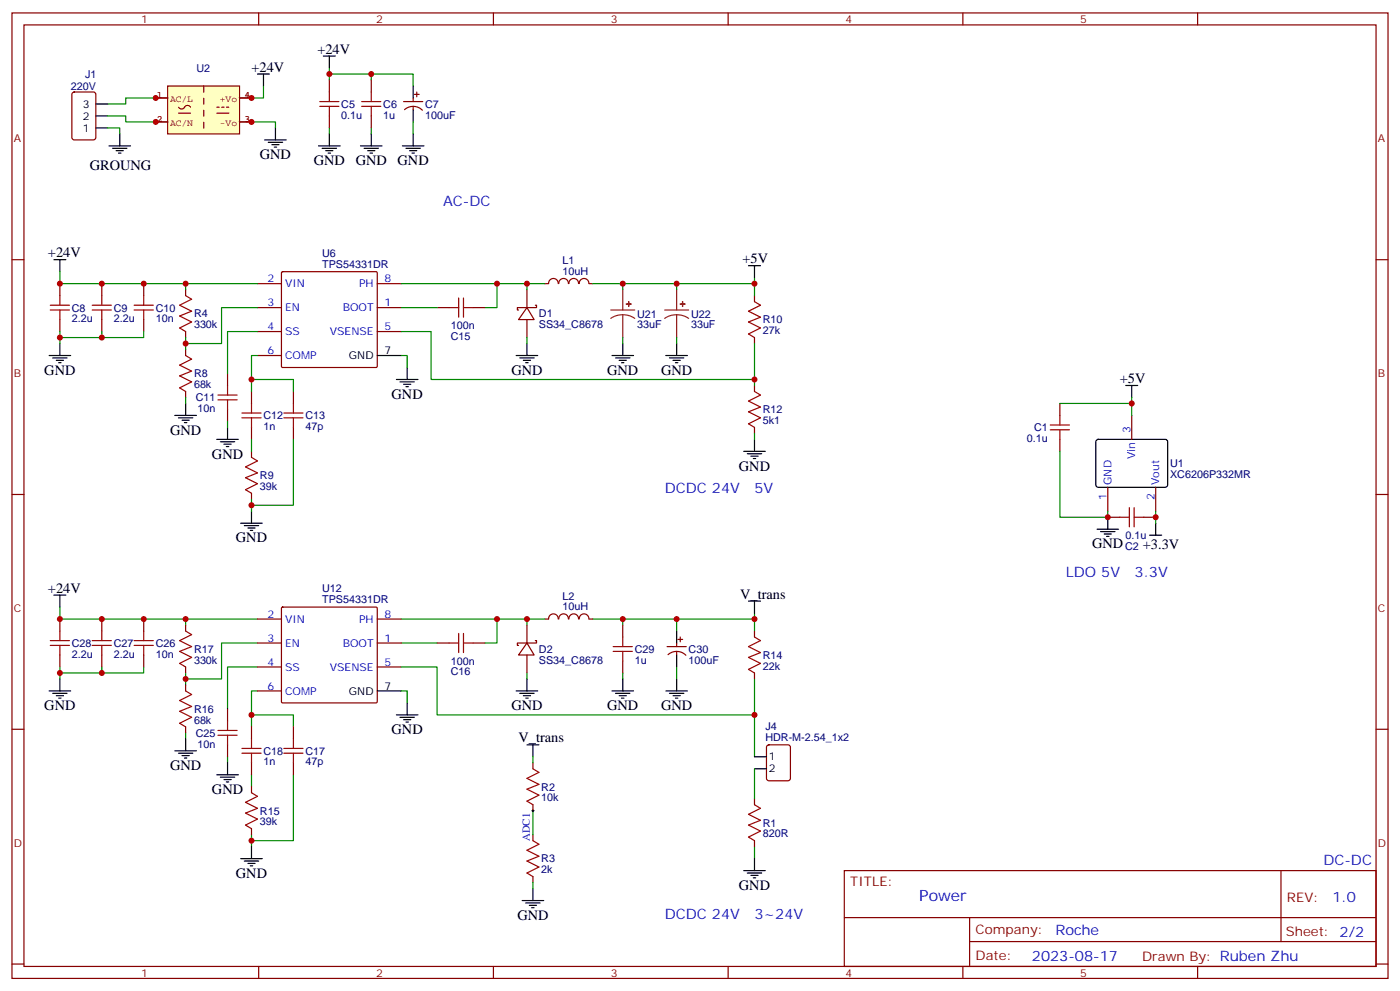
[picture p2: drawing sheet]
<svg xmlns="http://www.w3.org/2000/svg" width="412mm" height="292mm" viewBox="0 0 412 292" stroke-linecap="round" stroke-linejoin="round" font-family="sans-serif">
<g fill="none" stroke="#870000" stroke-width=".35">
<path d="M3.5 3.8h405.4v284.3h-405.4zM7.1 7.3h398.2v277.3h-398.2zM76.2 3.8v3.5M145.3 3.8v3.5M214.5 3.8v3.5M283.6 3.8v3.5M352.8 3.8v3.5M21.4 27.3l.5-.2h5.6l.7 .4v13l-.4 .6-5.9 .1-.7-.5v-12.9zM3.5 76.5h3.6M405.3 76.5h3.6M3.5 145.6h3.6M405.3 145.6h3.6"/>
<path d="M3.5 214.8h3.6M405.3 214.8h3.6M248.7 256.4h156.6v28.2h-156.6zM377.3 256.4v20.9M248.7 270.2h156.5M285.6 277.3h119.6M285.6 270.2v14.2M3.5 283.9h3.6M76.2 284.6v3.5M145.3 284.6v3.5M214.5 284.6v3.5M283.6 284.6v3.5"/>
<path d="M352.8 284.6v3.5M405.3 283.9h3.6"/>
</g>
<path d="M28.2 30.6h3.5M28.2 37.7h3.5M28.2 34.1h3.5" fill="none" stroke="#000" stroke-width=".35"/>
<g fill="none" stroke="#850000" stroke-width=".35">
<path d="M45.9 35.9h3.5M45.9 28.9h3.5M52.6 33.3h3.5M56.1 31.5a1.32 1.32 0 0 0-2.2 .4 .99 .99 0 0 1-1.3-.4M60 25.3v1.8M60 28.9v1.7M60 32.4v1.7M60 35.9v1.8M63.9 31.5h.7M63.9 33.3h3.5M65.3 31.5h.7M66.7 31.5h.7"/>
<path d="M70.6 35.9h3.5M70.6 28.9h3.5"/>
</g>
<path d="M49.4 25.3h21.2v14.1h-21.2z" fill="#ffffc2" stroke="#850000" stroke-width=".35"/>
<g fill="none" stroke="#850000" stroke-width=".35">
<path d="M45.9 28.9h3.5M45.9 35.9h3.5M52.6 33.3h3.5M56.1 31.6a1.33 1.33 0 0 0-2.2 .4 .99 .99 0 0 1-1.3-.4M60 25.4v1.8M60 28.9v1.8M60 32.5v1.7M60 36v1.7M63.9 33.3h3.5M63.9 31.6h.7M65.3 31.6h.7M66.7 31.6h.7"/>
<path d="M70.6 28.9h3.5M70.6 35.9h3.5"/>
</g>
<g fill="none" stroke="#008700" stroke-width=".35">
<path d="M31.7 34.1h5.3v1.8h8.9M31.7 37.7h3.6v1.7M45.9 28.9h-8.9v1.7h-5.3M74.1 35.9h7v1.8M77.6 25.3v3.6h-3.5M97 21.8h12.4v1.8M97 20v3.6M97 37.7v1.7M109.4 21.8h12.3v3.5M109.4 37.7v1.7M121.7 35.9v3.5M17.6 80v3.5h58.2"/>
<path d="M17.6 97.6v3.6M30 97.6v1.8M42.3 97.6v1.8h-24.7M54.7 83.5v1.8M54.7 99.4v3.5M75.8 90.6h-10.5v10.6h-10.6M75.8 97.6h-8.8v12.4M118.2 83.5h28.2v7.1h-3.5M118.2 97.6h8.8v14.2h95.2M118.2 90.6h10.6M146.4 83.5h14.1M155.2 83.5v1.8"/>
<path d="M155.2 99.4v1.8M174.6 83.5h24.7v1.8M183.4 83.5v1.8M183.4 99.4v1.8M199.3 83.5h22.9M199.3 99.4v1.8M222.2 81.8v5.3M54.7 117.1v1.7M74.1 111.8h12.3v3.5M75.8 104.7h-1.7v10.6M118.2 104.7h1.7v3.5M222.2 101.2v12.3"/>
<path d="M312.2 118.8h21.2M333.4 117.1v5.2M67 124.1v1.8M74.1 129.4v3.5M86.4 129.4v19.4h-12.3M222.2 127.6v1.8M312.2 132.9v19.4h14.1v-1.7M74.1 147v3.6M340.4 150.6v3.5M17.6 178.8v3.5h58.2M17.6 196.4v3.6M30 196.4v1.8"/>
<path d="M42.3 196.4v1.8h-24.7M54.7 182.3v1.8M54.7 198.2v3.5M75.8 196.4h-8.8v12.4M75.8 189.4h-10.5v10.6h-10.6M118.2 182.3h28.2v7.1h-3.5M118.2 196.4h10.6v14.1h93.4M118.2 189.4h10.6M146.4 182.3h14.1M155.2 182.3v1.8M155.2 198.2v1.8M174.6 182.3h47.6"/>
<path d="M183.4 182.3v1.8M183.4 198.2v1.8M199.3 182.3v3.5M199.3 196.4v3.6M222.2 200v22.9M222.2 180.6v5.2M54.7 215.8v1.8M74.1 210.5h12.3v3.6M75.8 203.5h-1.7v10.6M118.2 203.5h1.7v3.5M67 222.9v1.7M74.1 228.2v3.5"/>
<path d="M86.4 228.2v19.4h-12.3M157 222.9v1.7M157 238.8v7M222.2 226.4v8.8M74.1 245.8v3.5M157 259.9v1.8M222.2 249.3v3.6"/>
</g>
<g fill="none" stroke="#000" stroke-width=".35">
<path d="M95.2 16.5h3.6M97 16.5v3.5M35.3 39.4v3.6M75.8 21.8h3.6M77.6 21.8v3.5M81.1 37.7v3.5M97 39.4v3.6M109.4 39.4v3.6M121.7 25.3v3.6M121.7 32.4v3.5M121.7 39.4v3.6M32.1 43h6.4"/>
<path d="M33.2 43.7h4.2M34.2 44.4h2.1M34.9 45.1h.7M78 41.2h6.3M79 41.9h4.3M80.1 42.6h2.1M80.8 43.3h.7M93.8 43h6.4M94.9 43.7h4.2M96 44.4h2.1M96.7 45.1h.7M106.2 43h6.3"/>
<path d="M107.2 43.7h4.3M108.3 44.4h2.1M109 45.1h.7M118.5 43h6.4M119.6 43.7h4.2M120.6 44.4h2.2M121.4 45.1h.7M15.9 76.5h3.5M17.6 76.5v3.5M220.5 78.2h3.5M222.2 78.2v3.6M14.5 104.7h6.3"/>
<path d="M15.5 105.4h4.3M16.6 106.1h2.1M17.3 106.8h.7M17.6 101.2v3.5M54.7 118.8v3.5M111.1 104.7h7.1M116.8 111.8h6.3M117.8 112.5h4.3M118.9 113.2h2.1M119.6 113.9h.7M119.9 108.2v3.6M152 104.7h6.4"/>
<path d="M153.1 105.4h4.2M154.2 106.1h2.1M154.9 106.8h.7M155.2 101.2v3.5M180.3 104.7h6.3M181.3 105.4h4.3M182.4 106.1h2.1M183.1 106.8h.7M183.4 101.2v3.5M196.1 104.7h6.4M197.2 105.4h4.2M198.3 106.1h2.1"/>
<path d="M199 106.8h.7M199.3 101.2v3.5M331.6 113.5h3.5M333.4 113.5v3.6M51.5 122.3h6.4M52.6 123h4.2M53.6 123.8h2.1M54.3 124.5h.7M63.9 129.4h6.3M64.9 130.1h4.2M66 130.8h2.1M66.7 131.5h.7"/>
<path d="M67 125.9v3.5M219.1 132.9h6.3M220.1 133.6h4.3M221.2 134.3h2.1M221.9 135h.7M222.2 129.4v3.5M323 129.6l.5-.2 20 .1 .5 .6-.1 13-.6 .4-20.1-.1-.4-.6v-12.7zM70.9 154.1h6.4M72 154.8h4.2M73 155.5h2.1M73.7 156.2h.7M74.1 150.6v3.5"/>
<path d="M323.1 155.9h6.4M324.2 156.6h4.2M325.3 157.3h2.1M326 158h.7M326.3 152.3v3.6M338.7 157.6h3.5M340.4 154.1v3.5M15.9 175.3h3.5M17.6 175.3v3.5M220.5 177h3.5M222.2 177v3.6M17.6 200v3.5"/>
<path d="M155.2 200v3.5M183.4 200v3.5M199.3 185.8v3.6M199.3 192.9v3.5M199.3 200v3.5M14.5 203.5h6.3M15.5 204.2h4.3M16.6 204.9h2.1M17.3 205.6h.7M54.7 217.6v3.5M111.1 203.5h7.1M116.8 210.5h6.3"/>
<path d="M117.8 211.2h4.3M118.9 211.9h2.1M119.6 212.7h.7M119.9 207v3.5M152 203.5h6.4M153.1 204.2h4.2M154.2 204.9h2.1M154.9 205.6h.7M155.2 219.4h3.5M157 219.4v3.5M180.3 203.5h6.3M181.3 204.2h4.3"/>
<path d="M182.4 204.9h2.1M183.1 205.6h.7M196.1 203.5h6.4M197.2 204.2h4.2M198.3 204.9h2.1M199 205.6h.7M51.5 221.1h6.4M52.6 221.8h4.2M53.6 222.5h2.1M54.3 223.2h.7M63.9 228.2h6.3M64.9 228.9h4.2"/>
<path d="M66 229.6h2.1M66.7 230.3h.7M67 224.6v3.6M222.2 222.9h3.6M222.2 226.4h3.6M70.9 252.9h6.4M72 253.6h4.2M73 254.3h2.1M73.7 255h.7M74.1 249.3v3.6M219.1 256.4h6.3M220.1 257.1h4.3"/>
<path d="M221.2 257.8h2.1M221.9 258.5h.7M222.2 252.9v3.5M153.8 265.2h6.4M154.9 265.9h4.2M155.9 266.6h2.1M156.6 267.3h.7M157 261.7v3.5"/>
</g>
<g fill="none" stroke="#a10000" stroke-width=".35">
<path d="M94.2 31.3h5.6M94.2 29.9h5.6M97 27.1v2.8M97 31.3v2.8M106.5 31.3h5.7M106.5 29.9h5.7M109.4 27.1v2.8M109.4 31.3v2.8M14.8 91.3h5.7M14.8 89.9h5.7M17.6 87.1v2.8M17.6 91.3v2.8"/>
<path d="M27.2 91.3h5.6M27.2 89.9h5.6M30 87.1v2.8M30 91.3v2.8M39.5 91.3h5.7M39.5 89.9h5.7M42.3 87.1v2.8M42.3 91.3v2.8M54.7 87.1l1.7 1-3.5 1.8 3.5 1.8-3.5 1.4 3.5 1.7-3.5 1.8 1.8 1M132.3 90.6h2.8M135.1 87.8v5.6M136.5 87.8v5.6"/>
<path d="M136.5 90.6h2.8M222.2 88.8l1.8 1.1-3.5 1.8 3.5 1.7-3.5 1.4 3.5 1.8-3.5 1.8 1.7 1M54.7 104.7l1.7 1.1-3.5 1.7 3.5 1.8-3.5 1.4 3.5 1.8-3.5 1.7 1.8 1.1M64.2 117.8h5.6M64.2 116.3h5.6M67 113.5v2.8M67 117.8v2.8M74.1 118.8v2.8M86.4 118.8v2.8M222.2 115.3l1.8 1-3.5 1.8 3.5 1.8-3.5 1.4 3.5 1.7-3.5 1.8 1.7 1.1M71.3 123h5.6M71.3 121.6h5.6"/>
<path d="M74.1 123v2.9M74.1 134.7l1.7 1-3.5 1.8 3.5 1.8-3.5 1.4 3.5 1.8-3.5 1.7 1.8 1.1M83.6 123h5.7M83.6 121.6h5.7M86.4 123v2.9M309.4 126.6h5.6M309.4 125.2h5.6M312.2 122.3v2.9M312.2 126.6v2.8M329.8 152.3h2.9M332.7 149.5v5.7M334.1 149.5v5.7"/>
<path d="M334.1 152.3h2.8M14.8 190.1h5.7M14.8 188.7h5.7M17.6 185.8v2.9M17.6 190.1v2.8M27.2 190.1h5.6M27.2 188.7h5.6M30 185.8v2.9M30 190.1v2.8M39.5 190.1h5.7M39.5 188.7h5.7M42.3 185.8v2.9"/>
<path d="M42.3 190.1v2.8M54.7 185.8l1.7 1.1-3.5 1.8 3.5 1.7-3.5 1.4 3.5 1.8-3.5 1.8 1.8 1M132.3 189.4h2.8M135.1 186.5v5.7M136.5 186.5v5.7M136.5 189.4h2.8M180.6 191.8h5.7M180.6 190.4h5.7M183.4 187.6v2.8M183.4 191.8v2.9M222.2 187.6l1.8 1.1-3.5 1.7 3.5 1.8-3.5 1.4 3.5 1.8-3.5 1.7 1.7 1.1M54.7 203.5l1.7 1-3.5 1.8 3.5 1.8-3.5 1.4 3.5 1.7-3.5 1.8 1.8 1.1"/>
<path d="M64.2 216.5h5.6M64.2 215.1h5.6M67 212.3v2.8M67 216.5v2.9M74.1 217.6v2.8M86.4 217.6v2.8M71.3 221.8h5.6M71.3 220.4h5.6M74.1 221.8v2.8M74.1 233.5l1.7 1-3.5 1.8 3.5 1.8-3.5 1.4 3.5 1.7-3.5 1.8 1.8 1.1M83.6 221.8h5.7M83.6 220.4h5.7"/>
<path d="M86.4 221.8v2.8M157 226.4l1.7 1.1-3.5 1.7 3.5 1.8-3.5 1.4 3.5 1.8-3.5 1.7 1.8 1.1M222.2 237l1.8 1.1-3.5 1.7 3.5 1.8-3.5 1.4 3.5 1.8-3.5 1.7 1.7 1.1M157 247.6l1.7 1-3.5 1.8 3.5 1.8-3.5 1.4 3.5 1.7-3.5 1.8 1.8 1.1"/>
</g>
<g fill="none" stroke="#870000" stroke-width=".35">
<path d="M97 23.6v3.5M97 34.1v3.6M109.4 23.6v3.5M109.4 34.1v3.6M118.9 29.9h5.6M119.2 32.3a3.8 3.8 0 0 1 5.2 .2M121.7 28.9v1M121.7 31.3v1.1M122.1 27.8h1.4M122.8 27.1v1.4M17.6 83.5v3.6M17.6 94.1v3.5"/>
<path d="M30 83.5v3.6M30 94.1v3.5M42.3 83.5v3.6M42.3 94.1v3.5M54.7 85.3v1.8M54.7 97.6v1.8M75.8 90.6h7.1M75.8 83.5h7.1M75.8 97.6h7.1M83 80.2l.3-.2 27.7 .1 .1 .3v27.7l-.3 .1h-27.7l-.2-.3zM111.1 90.6h7.1M111.1 83.5h7.1"/>
<path d="M111.1 97.6h7.1M128.8 90.6h3.5M139.3 90.6h3.6M155.2 90.6l2.1 3.5h-4.5zM155.2 90.6h-2.8v.7h.4M155.2 85.3v5.3M155.2 94.1v5.3M157.7 89.9h.3v.7h-2.8M160.5 83.5h1.1M161.6 83.5a1.41 1.41 0 0 1 1.4-1.5 1.41 1.41 0 0 1 1.4 1.5M164.6 83.5a1.41 1.41 0 0 1 1.4-1.5 1.41 1.41 0 0 1 1.4 1.5M167.6 83.5a1.41 1.41 0 0 1 1.4-1.5 1.41 1.41 0 0 1 1.4 1.5"/>
<path d="M170.6 83.5a1.41 1.41 0 0 1 1.4-1.5 1.41 1.41 0 0 1 1.5 1.5M173.6 83.5h1M222.2 87.1v1.7M222.2 99.4v1.8M54.7 102.9v1.8M54.7 115.3v1.8M67 110v3.5M74.1 115.3v3.5M75.8 104.7h7.1M86.4 115.3v3.5M222.2 113.5v1.8M312.2 118.8v3.5"/>
<path d="M67 120.6v3.5M74.1 125.9v3.5M74.1 132.9v1.8M86.4 125.9v3.5M222.2 125.9v1.7M312.2 129.4v3.5M333.4 122.3v7.1M74.1 145.3v1.7M326.3 143.5v7.1M326.3 152.3h3.5M336.9 152.3h3.5M340.4 143.5v7.1"/>
<path d="M83 179l.3-.2h27.7l.1 .3v27.7l-.3 .2h-27.7l-.2-.3zM17.6 182.3v3.5M17.6 192.9v3.5M30 182.3v3.5M30 192.9v3.5M42.3 182.3v3.5M42.3 192.9v3.5M54.7 184.1v1.7M54.7 196.4v1.8M75.8 182.3h7.1M75.8 189.4h7.1M75.8 196.4h7.1"/>
<path d="M111.1 182.3h7.1M111.1 189.4h7.1M111.1 196.4h7.1M128.8 189.4h3.5M139.3 189.4h3.6M155.2 189.4l2.1 3.5h-4.5zM155.2 189.4h-2.8v.7h.4M155.2 184.1v5.3M155.2 192.9v5.3M157.7 188.7h.3v.7h-2.8M160.5 182.3h1.1M161.6 182.3a1.41 1.41 0 0 1 1.4-1.5 1.41 1.41 0 0 1 1.4 1.5"/>
<path d="M164.6 182.3a1.41 1.41 0 0 1 1.4-1.5 1.41 1.41 0 0 1 1.4 1.5M167.6 182.3a1.41 1.41 0 0 1 1.4-1.5 1.41 1.41 0 0 1 1.4 1.5M170.6 182.3a1.41 1.41 0 0 1 1.4-1.5 1.41 1.41 0 0 1 1.5 1.5M173.6 182.3h1M183.4 184.1v3.5M183.4 194.7v3.5M196.5 190.4h5.6M196.8 192.8a3.8 3.8 0 0 1 5.2 .2M199.3 189.4v1M199.3 191.8v1.1M199.7 188.3h1.4M200.4 187.6v1.4"/>
<path d="M222.2 185.8v1.8M222.2 198.2v1.8M54.7 201.7v1.8M54.7 214.1v1.7M67 208.8v3.5M67 219.4v3.5M74.1 214.1v3.5M75.8 203.5h7.1M86.4 214.1v3.5M226 219.6l.5-.2h5.6l.7 .4v9.4l-.4 .7h-5.9l-.7-.4v-9.4zM74.1 224.6v3.6M74.1 231.7v1.8"/>
<path d="M86.4 224.6v3.6M157 224.6v1.8M157 237v1.8M222.2 235.2v1.8M74.1 244.1v1.7M157 245.8v1.8M157 258.2v1.7M222.2 247.6v1.7"/>
</g>
<g fill="#8c2424" stroke="#8c2424" stroke-width=".35">
<path d="M185.2 88.8v1.4z"/>
<path d="M184.5 89.5l1.4 .1z"/>
<path d="M201 88.8l.1 1.4z"/>
<path d="M200.4 89.5l1.4 .1z"/>
</g>
<path d="M179.9 91.3h7.1M183.4 92.7l1.9 .2 1.7 .9M183.4 92.7l-1.8 .2-1.7 .9M183.4 85.3v6M183.4 92.7v6.7M195.8 91.3h7M199.3 92.7l1.9 .2 1.6 .9M199.3 92.7l-1.8 .2-1.7 .9M199.3 85.3v6M199.3 92.7v6.7" fill="none" stroke="#8c2424" stroke-width=".35"/>
<path d="M156.6 238.8h.7M157 238.4v.7" fill="none" stroke="#000" stroke-width=".29"/>
<g fill="#c00">
<circle cx="45.9" cy="28.9" r=".88"/>
<circle cx="45.9" cy="35.9" r=".88"/>
<circle cx="74.1" cy="35.9" r=".88"/>
<circle cx="74.1" cy="28.9" r=".88"/>
<circle cx="97" cy="21.8" r=".88"/>
<circle cx="109.4" cy="21.8" r=".88"/>
<circle cx="17.6" cy="83.5" r=".88"/>
<circle cx="30" cy="83.5" r=".88"/>
<circle cx="42.3" cy="83.5" r=".88"/>
<circle cx="17.6" cy="99.4" r=".88"/>
<circle cx="30" cy="99.4" r=".88"/>
<circle cx="54.7" cy="83.5" r=".88"/>
<circle cx="54.7" cy="101.2" r=".88"/>
<circle cx="74.1" cy="111.8" r=".88"/>
<circle cx="74.1" cy="148.8" r=".88"/>
<circle cx="146.4" cy="83.5" r=".88"/>
<circle cx="155.2" cy="83.5" r=".88"/>
<circle cx="183.4" cy="83.5" r=".88"/>
<circle cx="199.3" cy="83.5" r=".88"/>
<circle cx="222.3" cy="83.5" r=".88"/>
<circle cx="222.3" cy="182.3" r=".88"/>
<circle cx="155.2" cy="182.3" r=".88"/>
<circle cx="146.4" cy="182.3" r=".88"/>
<circle cx="74.1" cy="247.6" r=".88"/>
<circle cx="74.1" cy="210.5" r=".88"/>
<circle cx="54.7" cy="200" r=".88"/>
<circle cx="54.7" cy="182.3" r=".88"/>
<circle cx="30" cy="198.2" r=".88"/>
<circle cx="17.6" cy="198.2" r=".88"/>
<circle cx="42.3" cy="182.3" r=".88"/>
<circle cx="30" cy="182.3" r=".88"/>
<circle cx="17.6" cy="182.3" r=".88"/>
<circle cx="183.4" cy="182.3" r=".88"/>
<circle cx="199.3" cy="182.3" r=".88"/>
<circle cx="222.3" cy="111.8" r=".88"/>
<circle cx="222.3" cy="210.5" r=".88"/>
<circle cx="333.4" cy="118.8" r=".88"/>
<circle cx="326.3" cy="152.3" r=".88"/>
<circle cx="340.4" cy="152.3" r=".88"/>
</g>
<text font-size="4.6" fill="#00f" x="270.8" y="265.4">Power</text>
<g font-size="4.2">
<text x="93.5" y="15.8">+24V</text>
<text x="74.1" y="21.1">+24V</text>
<text x="76.6" y="46.8">GND</text>
<text x="26.5" y="50">GROUNG</text>
<text x="92.4" y="48.6">GND</text>
<text x="104.8" y="48.6">GND</text>
<text x="117.1" y="48.6">GND</text>
<text x="14.1" y="75.8">+24V</text>
<text x="218.7" y="77.5">+5V</text>
<text x="13.1" y="110.3">GND</text>
<text x="150.6" y="110.3">GND</text>
<text x="178.9" y="110.3">GND</text>
<text x="194.7" y="110.3">GND</text>
<text x="329.8" y="112.8">+5V</text>
<text x="115.4" y="117.4">GND</text>
<text x="50.1" y="128">GND</text>
<text x="62.4" y="135">GND</text>
<text x="217.7" y="138.6">GND</text>
<text x="69.5" y="159.7">GND</text>
<text x="321.7" y="161.5">GND</text>
<text x="336.6" y="161.6">+3.3V</text>
<text x="14.1" y="174.6">+24V</text>
<text x="218" y="176.3">V_trans</text>
<text x="13.1" y="209.1">GND</text>
<text x="150.6" y="209.1">GND</text>
<text x="178.9" y="209.1">GND</text>
<text x="194.7" y="209.1">GND</text>
<text x="115.4" y="216.2">GND</text>
<text x="152.8" y="218.7">V_trans</text>
<text x="50.1" y="226.8">GND</text>
<text x="62.4" y="233.8">GND</text>
<text x="69.5" y="258.5">GND</text>
<text x="217.7" y="262">GND</text>
<text x="152.4" y="270.9">GND</text>
</g>
<g font-size="4.2" fill="#00f">
<text x="130.5" y="60.6">AC-DC</text>
<text x="195.8" y="145.3">DCDC 24V</text>
<text x="222.2" y="145.3">5V</text>
<text x="314" y="170">LDO 5V</text>
<text x="334.2" y="170">3.3V</text>
<text x="389.8" y="254.6">DC-DC</text>
<text x="392.5" y="265.7">1.0</text>
<text x="195.8" y="270.5">DCDC 24V</text>
<text x="222.2" y="270.5">3~24V</text>
<text x="310.9" y="275.2">Roche</text>
<text x="304" y="283">2023-08-17</text>
</g>
<g font-size="3.9" fill="#800">
<text x="250.5" y="261">TITLE:</text>
<text x="379.1" y="265.7">REV:</text>
<text x="287.4" y="275.2">Company:</text>
<text x="378.7" y="275.8">Sheet: 2/2</text>
<text x="287.4" y="282.9">Date:</text>
<text x="336.4" y="282.9">Drawn By: Ruben Zhu</text>
</g>
<g font-size="3.2" fill="#800">
<text x="41.6" y="6.8">1</text>
<text x="110.8" y="6.8">2</text>
<text x="179.9" y="6.8">3</text>
<text x="249.1" y="6.8">4</text>
<text x="318.2" y="6.8">5</text>
<text x="4.1" y="41.9">A</text>
<text x="405.9" y="41.9">A</text>
<text x="4.1" y="111.1">B</text>
<text x="405.9" y="111.1">B</text>
<text x="4.1" y="180.2">C</text>
<text x="405.9" y="180.2">C</text>
<text x="4.1" y="249.3">D</text>
<text x="405.9" y="249.3">D</text>
<text x="41.6" y="287.6">1</text>
<text x="110.8" y="287.6">2</text>
<text x="179.9" y="287.6">3</text>
<text x="249.1" y="287.6">4</text>
<text x="318.2" y="287.6">5</text>
</g>
<g font-size="3.2" fill="#000080">
<text x="25.1" y="22.8">J1</text>
<text x="57.9" y="21.1">U2</text>
<text x="20.8" y="26.4">220V</text>
<text x="100.5" y="34.9">0.1u</text>
<text x="100.5" y="31.8">C5</text>
<text x="112.9" y="34.9">1u</text>
<text x="112.9" y="31.8">C6</text>
<text x="125.2" y="34.9">100uF</text>
<text x="125.2" y="31.7">C7</text>
<text x="94.9" y="75.7">U6</text>
<text x="165.7" y="77.8">L1</text>
<text x="94.9" y="78.8">TPS54331DR</text>
<text x="165.7" y="80.9">10uH</text>
<text x="21.2" y="94.9">2.2u</text>
<text x="21.2" y="91.8">C8</text>
<text x="33.5" y="94.9">2.2u</text>
<text x="33.5" y="91.8">C9</text>
<text x="45.9" y="94.9">10n</text>
<text x="45.9" y="91.8">C10</text>
<text x="57.2" y="93.5">R4</text>
<text x="158.7" y="93.5">D1</text>
<text x="187.7" y="93.5">U21</text>
<text x="203.6" y="93.5">U22</text>
<text x="224.7" y="95.3">R10</text>
<text x="57.1" y="96.7">330k</text>
<text x="132.8" y="96.9">100n</text>
<text x="132.8" y="100.1">C15</text>
<text x="158.7" y="96.6">SS34_C8678</text>
<text x="187.7" y="96.7">33uF</text>
<text x="203.6" y="96.7">33uF</text>
<text x="224.7" y="98.4">27k</text>
<text x="57.2" y="111.1">R8</text>
<text x="57.1" y="114.3">68k</text>
<text x="57.7" y="118.2">C11</text>
<text x="58.2" y="121.4">10n</text>
<text x="77.6" y="123.5">C12</text>
<text x="90" y="123.5">C13</text>
<text x="224.7" y="124.9">5k1</text>
<text x="224.7" y="121.7">R12</text>
<text x="77.6" y="126.7">1n</text>
<text x="90" y="126.7">47p</text>
<text x="302.5" y="130.2">0.1u</text>
<text x="304.6" y="127">C1</text>
<text x="344.7" y="137.6">U1</text>
<text x="76.6" y="141.1">R9</text>
<text x="344.7" y="140.8">XC6206P332MR</text>
<text x="76.6" y="144.3">39k</text>
<text x="331.4" y="161.9">C2</text>
<text x="331.5" y="158.7">0.1u</text>
<text x="94.9" y="177.6">TPS54331DR</text>
<text x="94.9" y="174.4">U12</text>
<text x="165.7" y="179.7">10uH</text>
<text x="165.7" y="176.6">L2</text>
<text x="21.2" y="190.5">C28</text>
<text x="33.5" y="190.5">C27</text>
<text x="45.9" y="190.5">C26</text>
<text x="21.2" y="193.7">2.2u</text>
<text x="33.5" y="193.7">2.2u</text>
<text x="45.9" y="193.7">10n</text>
<text x="57.1" y="195.4">330k</text>
<text x="57.2" y="192.3">R17</text>
<text x="132.8" y="195.7">100n</text>
<text x="158.7" y="195.4">SS34_C8678</text>
<text x="158.7" y="192.2">D2</text>
<text x="187" y="195.4">1u</text>
<text x="187" y="192.3">C29</text>
<text x="202.8" y="195.5">100uF</text>
<text x="202.8" y="192.2">C30</text>
<text x="224.7" y="197.2">22k</text>
<text x="224.7" y="194">R14</text>
<text x="132.8" y="198.9">C16</text>
<text x="57.2" y="209.9">R16</text>
<text x="57.1" y="213.1">68k</text>
<text x="225.4" y="215.1">J4</text>
<text x="57.7" y="217">C25</text>
<text x="58.2" y="220.1">10n</text>
<text x="225.4" y="218.3">HDR-M-2.54_1x2</text>
<text x="77.6" y="225.4">1n</text>
<text x="77.6" y="222.3">C18</text>
<text x="90" y="225.4">47p</text>
<text x="90" y="222.3">C17</text>
<text x="159.5" y="232.8">R2</text>
<text x="76.6" y="239.9">R15</text>
<text x="159.5" y="236">10k</text>
<text x="76.6" y="243.1">39k</text>
<text x="224.7" y="243.4">R1</text>
<text x="224.7" y="246.6">820R</text>
<text x="159.5" y="257.2">2k</text>
<text x="159.5" y="254">R3</text>
</g>
<g font-size="3.2">
<text x="24.4" y="31.7">3</text>
<text x="24.4" y="35.2">2</text>
<text x="24.4" y="38.7">1</text>
<text x="102.8" y="105.8">GND</text>
<text x="113.2" y="104.4">7</text>
<text x="113.2" y="203.1">7</text>
<text x="102.8" y="204.5">GND</text>
<text x="226.5" y="223.9">1</text>
<text x="226.5" y="227.5">2</text>
</g>
<g font-size="3.2" fill="#00f">
<text x="78.8" y="83.2">2</text>
<text x="113.2" y="83.2">8</text>
<text x="84" y="84.6">VIN</text>
<text x="105.8" y="84.6">PH</text>
<text x="78.8" y="90.2">3</text>
<text x="84" y="91.7">EN</text>
<text x="100.9" y="91.7">BOOT</text>
<text x="113.2" y="90.2">1</text>
<text x="78.8" y="97.3">4</text>
<text x="84" y="98.7">SS</text>
<text x="97.2" y="98.7">VSENSE</text>
<text x="113.2" y="97.3">5</text>
<text x="78.8" y="104.4">6</text>
<text x="84" y="105.8">COMP</text>
<text x="333" y="127.6" transform="rotate(-90 333 127.6)">3</text>
<text x="334.4" y="135.1" transform="rotate(-90 334.4 135.1)">Vin</text>
<text x="327.4" y="142.8" transform="rotate(-90 327.4 142.8)">GND</text>
<text x="341.5" y="142.8" transform="rotate(-90 341.5 142.8)">Vout</text>
<text x="326" y="147.3" transform="rotate(-90 326 147.3)">1</text>
<text x="340.1" y="147.3" transform="rotate(-90 340.1 147.3)">2</text>
<text x="78.8" y="182">2</text>
<text x="84" y="183.4">VIN</text>
<text x="105.8" y="183.4">PH</text>
<text x="113.2" y="182">8</text>
<text x="78.8" y="189">3</text>
<text x="84" y="190.4">EN</text>
<text x="100.9" y="190.4">BOOT</text>
<text x="113.2" y="189">1</text>
<text x="78.8" y="196.1">4</text>
<text x="84" y="197.5">SS</text>
<text x="97.2" y="197.5">VSENSE</text>
<text x="113.2" y="196.1">5</text>
<text x="78.8" y="203.1">6</text>
<text x="84" y="204.5">COMP</text>
<text x="156.1" y="247.7" transform="rotate(-90 156.1 247.7)">ADC1</text>
</g>
<g font-size="2.8" fill="#840000">
<text x="46.2" y="28.8">1</text>
<text x="72" y="28.8">4</text>
<text x="46.2" y="35.9">2</text>
<text x="50.1" y="30.2">AC/L</text>
<text x="64.8" y="30.2">+Vo</text>
<text x="72" y="35.9">3</text>
<text x="50.1" y="37.2">AC/N</text>
<text x="64.8" y="37.2">-Vo</text>
</g>
</svg>
